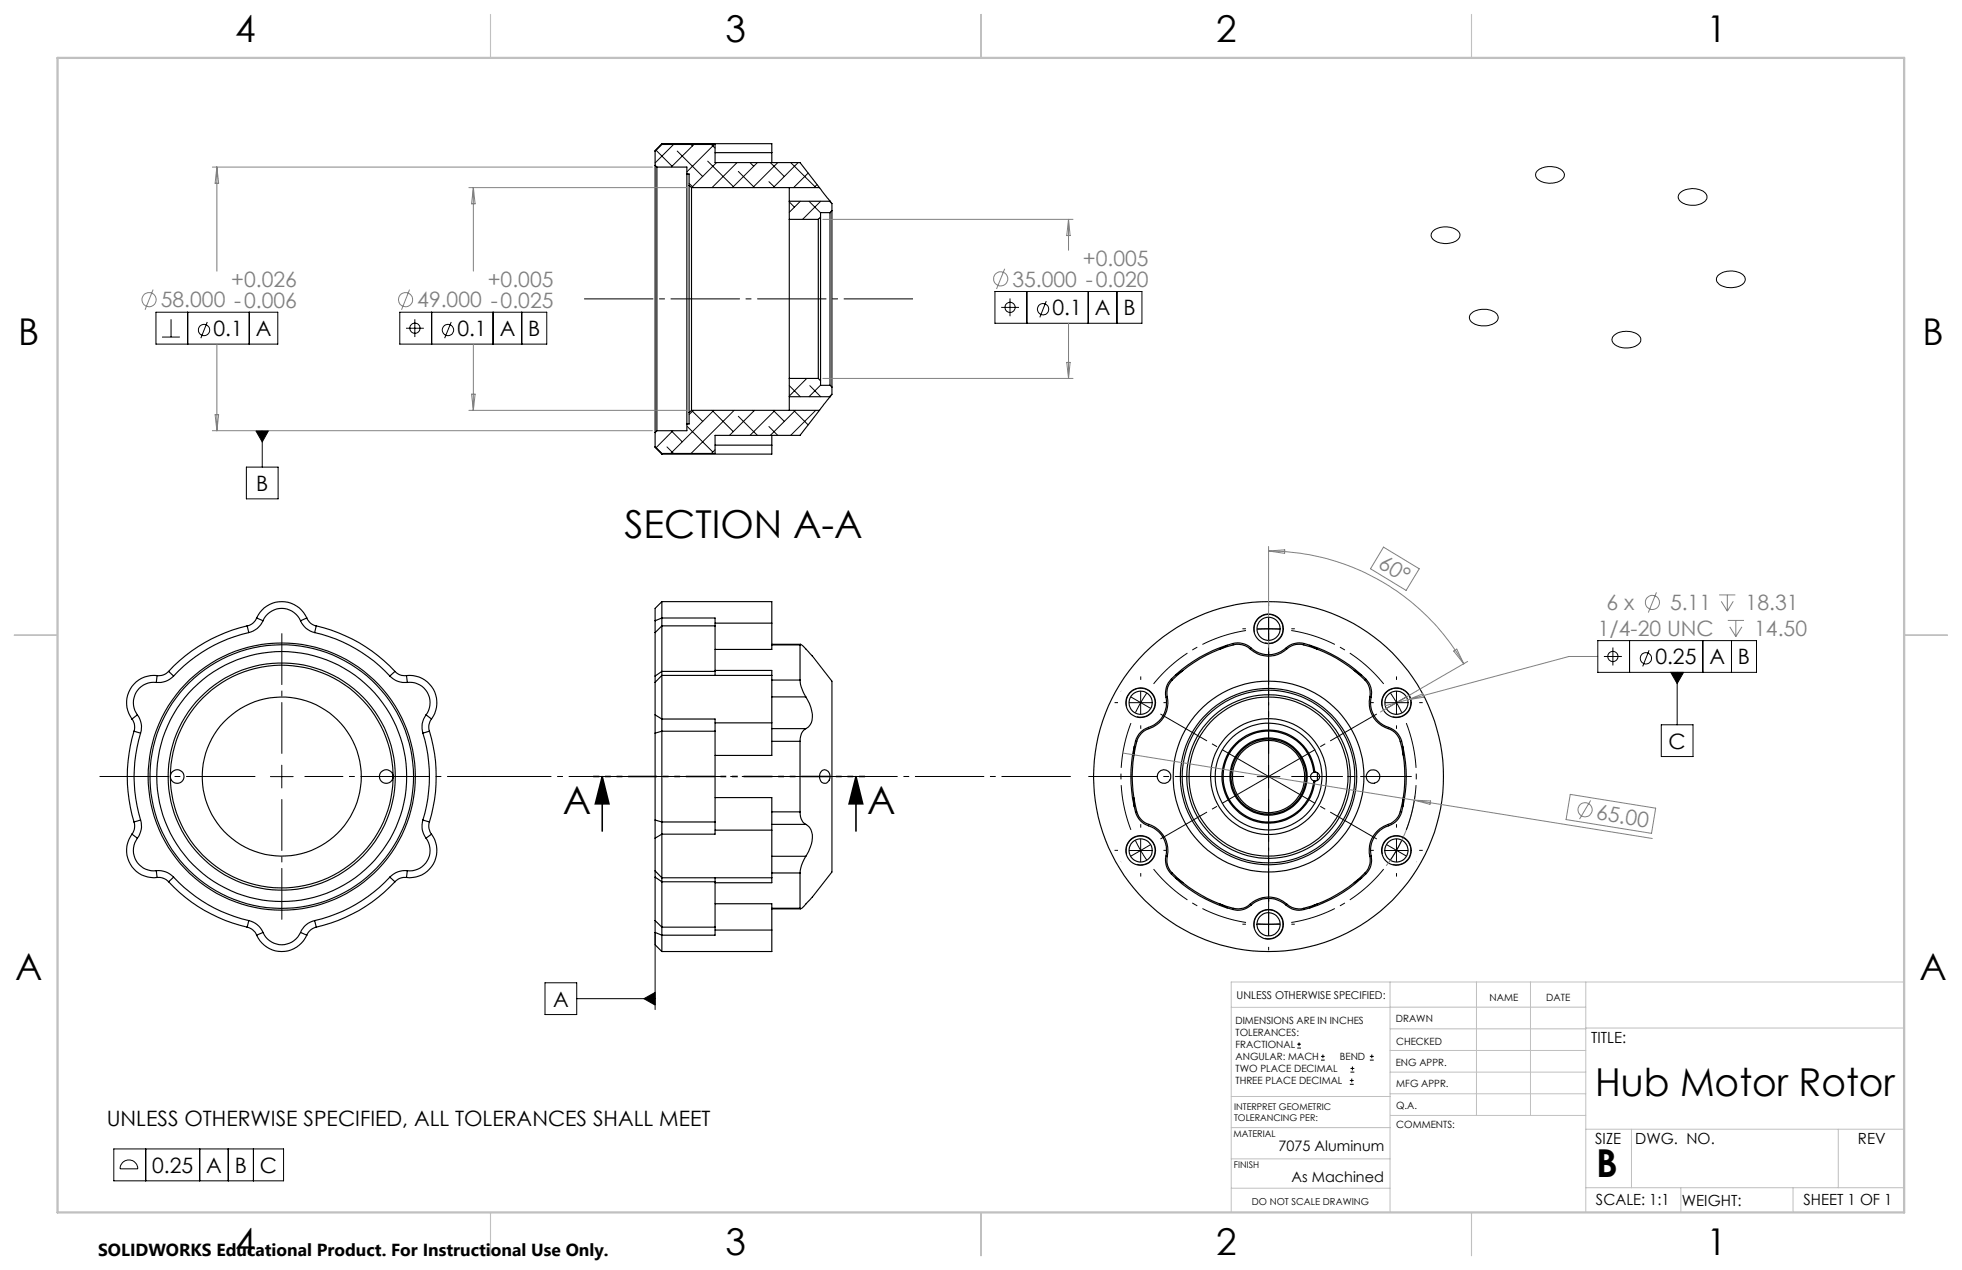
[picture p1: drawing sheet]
<svg xmlns="http://www.w3.org/2000/svg" width="432mm" height="279mm" viewBox="0 0 432 279" stroke-linecap="round" stroke-linejoin="round" font-family="sans-serif">
<g fill="none" stroke="#000" stroke-width=".25">
<path d="M144.2 36.4v58.8M144.2 33.3v3.1M144.2 36.4l.4 .4M144.6 36.8v58M144.6 36.8h6.6v1.5M145.7 31.6v.2M145.7 31.6h24.2v2M145.7 31.6l-1.5 1.7M145.7 31.8h11.7v4h18.7l4.2 5.5M145.7 31.8l-1.5 1.5M151.2 38.3v55M151.2 38.3h.5v2.5"/>
<path d="M157.4 33.6h12.5M169.9 33.6v2.2M151.7 40.8v50M151.7 40.8l.5 .5M152.2 41.3v49M152.2 41.3h28.1M173.7 41.3v3M173.7 48.3v35M173.7 44.3h9M173.7 44.3v4M173.7 48.3h6.4M180.1 48.3v35"/>
<path d="M180.3 41.3l2.4 3M180.6 47.8v36M180.6 47.8l-.5 .5M182.7 46.8v38M182.7 46.8h-2.1v1M182.7 44.3l.4 .5v1.6M183.1 46.4v38.8M183.1 46.4l-.4 .4M144.2 98.3l1.5 1.6M144.2 98.3l1.5 1.5M144.2 95.2v3.1M144.6 94.8l-.4 .4"/>
<path d="M145.7 99.8v.1M151.2 93.3v1.5h-6.6M151.7 90.8v2.5h-.5M152.2 90.3h28.1M152.2 90.3l-.5 .5M157.4 97.9h12.5M169.9 95.8v2.1M169.9 97.9v2h-24.2M173.7 87.3v3M173.7 87.3h9M173.7 83.3h6.4M173.7 83.3v4"/>
<path d="M180.1 83.3l.5 .5M180.3 90.3l-4.2 5.5h-18.7v4h-11.7M180.6 83.8v1h2.1M182.7 84.8l.4 .4M182.7 87.3l-2.4 3M183.1 85.2v1.6l-.4 .5M54.4 137.7a34 34 0 0 0-17.3 10M54.4 137.7l.4 1.5M54.8 139.2a32.3 32.3 0 0 0-16.6 9.5M56.5 136a6 6 0 0 1 5.5-3.6 6 6 0 0 1 5.5 3.6M56.5 136a2.79 2.79 0 0 1-2.1 1.7M56.5 136l1.4 .6"/>
<path d="M57.9 136.6a4.5 4.5 0 0 1 4.1-2.8 4.5 4.5 0 0 1 4.1 2.8M57.9 136.6a4.5 4.5 0 0 1-3.1 2.6M66.1 136.6a4.4 4.4 0 0 0 3.2 2.6M67.5 136a2.79 2.79 0 0 0 2.1 1.7M67.5 136l-1.4 .6M69.3 139.2a32.3 32.3 0 0 1 16.5 9.5M69.6 137.7a33.9 33.9 0 0 1 17.3 10M69.6 137.7l-.3 1.5M144.2 139.2v9.5M144.2 136.6v2.6M145.7 137.7v10M145.7 136v1.7"/>
<path d="M145.7 136h11.7v1.7M145.7 132.4v3.6M145.7 132.4h24.2v4.7M145.7 132.4l-1.5 1.4v2.8M145.7 137.7l-1.5 1.5M145.7 137.7h11.7M145.7 136l-1.5 .6M157.4 137.7v10M157.4 137.1h12.5M169.9 137.1v5.8h-12.5M29 158.2a2.87 2.87 0 0 1 .5 2.7M30.2 157.3a4.4 4.4 0 0 1 .7 4"/>
<path d="M30.2 157.3l-1.2 .9M34.4 150.1a4.5 4.5 0 0 0-4.4 2.2 4.5 4.5 0 0 0 .2 5M34.6 148.6a6 6 0 0 0-5.9 3 6 6 0 0 0 .3 6.6M34.6 148.6l-.2 1.5M37.1 147.7a2.89 2.89 0 0 1-2.5 .9M37.1 147.7l1.1 1M38.2 148.7a4.5 4.5 0 0 1-3.8 1.4M85.8 148.7a4.6 4.6 0 0 0 3.8 1.4M86.9 147.7a2.8 2.8 0 0 0 2.6 .9M86.9 147.7l-1.1 1M89.5 148.6a6 6 0 0 1 5.9 3 6 6 0 0 1-.4 6.6M89.5 148.6l.1 1.5"/>
<path d="M89.6 150.1a4.5 4.5 0 0 1 4.5 2.2 4.5 4.5 0 0 1-.3 5M93.8 157.3a4.4 4.4 0 0 0-.7 4M93.8 157.3l1.2 .9M95 158.2a2.87 2.87 0 0 0-.5 2.7M144.2 150.1v7.2M144.2 157.3v4M144.2 148.7v1.4M144.2 157.3l1.5 .9M145.7 148.6v9.6M145.7 158.2v2.7M145.7 158.2h11.7v2.7M145.7 147.7v.9"/>
<path d="M145.7 148.6h24.2M145.7 148.6l-1.5 1.5M145.7 147.7l-1.5 1M145.7 147.7h11.7M157.4 147.7v.9M157.4 147.5h12.5v1.1M157.4 159h12.5M169.9 148.6v10.4M169.9 159v7.2h-12.5M169.9 141.7h6.3M169.9 153.3h7.4M169.9 149.6h6.2"/>
<path d="M169.9 141.9h6.2M176.1 141.9l.1-.2 .5 .4 2.1 2.2 4.3 5.6v41.9l-4.3 5.6-2.3 2.4-.3 .2-.1-.2M176.1 149.6l.2 1.5 1 2.2M176.1 141.9v7.7M177.3 153.3a7 7 0 0 1 1.3 5.7 2.29 2.29 0 0 1-1.3 1.3M257.8 149.4a29.2 29.2 0 0 1 14.6-8l1.6 .3 .9 .5a5.9 5.9 0 0 0 8.6 0 5 5 0 0 1 5-.2 28.9 28.9 0 0 1 12.8 8.2l.4 1 .1 1.7a5.9 5.9 0 0 0 4.3 7.3 4.9 4.9 0 0 1 2.7 4.4 28 28 0 0 1-.8 15.1l-.6 .9-1.3 .9a5.9 5.9 0 0 0-4.3 7.3 4.8 4.8 0 0 1-2.4 4.6 28.5 28.5 0 0 1-13.4 6.9l-1.6-.3-.9-.5a6 6 0 0 0-8.6 0l-.9 .5-1.1 .2a12.6 12.6 0 0 1-6.1-1.7 26.9 26.9 0 0 1-9.7-7.1l-.4-.9-.2-1.7a5.9 5.9 0 0 0-4.2-7.3 4.9 4.9 0 0 1-2.7-4.4 28 28 0 0 1 .7-15.1l.7-.9 1.3-.9a5.9 5.9 0 0 0 4.2-7.3l.1-1.1 .3-1.1zM258 149.6a29.4 29.4 0 0 1 14-7.9 4 4 0 0 1 3.2 1.2 6.1 6.1 0 0 0 8.5-.5l.5-.3a5 5 0 0 1 4.3 .2 29.8 29.8 0 0 1 12.3 7.8 5.1 5.1 0 0 1 .5 4.2 6.1 6.1 0 0 0 4.7 6.2 4.7 4.7 0 0 1 2.5 4.1 29.4 29.4 0 0 1-.6 14.6 5 5 0 0 1-3.3 2.6 6.1 6.1 0 0 0-3 7.1l-.1 1.2a5 5 0 0 1-2.2 3 29.3 29.3 0 0 1-13 6.9 4.9 4.9 0 0 1-3.9-1.7 6.1 6.1 0 0 0-7.7 1 4.8 4.8 0 0 1-4.8 .1 29.8 29.8 0 0 1-12.3-7.8 4 4 0 0 1-.7-3.4 6.2 6.2 0 0 0-4.6-7l-.9-.6a4.9 4.9 0 0 1-1.6-3.5 29.8 29.8 0 0 1 .6-14.6 4.8 4.8 0 0 1 3.4-2.6 6.2 6.2 0 0 0 3-7.1v-.6a3.8 3.8 0 0 1 1.2-2.6zM260.3 147.5l-1.6 1M270.1 142l-1.7 .9M288.3 142l1.7 .9M298 147.5l1.7 1M29.5 160.9a34.4 34.4 0 0 0 0 19.9"/>
<path d="M29.5 160.9l1.4 .4M30.9 161.3a32.3 32.3 0 0 0 0 19.1M93.1 161.3a32.3 32.3 0 0 1 0 19.1M94.5 160.9a34.4 34.4 0 0 1 0 19.9M94.5 160.9l-1.4 .4M144.2 161.3v19.1M145.7 160.9v19.9M145.7 160.9h11.7M145.7 160.9l-1.5 .4M157.4 160.9v19.9M157.4 175.5h12.5v7.1M169.9 178.6h6.2"/>
<path d="M169.9 163.1h6.2M169.9 160.3h7.4M176.1 178.6l.2 1.5a1.97 1.97 0 0 0 1 1.3M176.1 163.1v15.5M177.3 160.3a2.92 2.92 0 0 0-1.2 2.8M180.9 169.5a1.36 1.36 0 0 1 1.6 .5 1.36 1.36 0 0 1 0 1.6 1.09 1.09 0 0 1-1.3 .7 1.09 1.09 0 0 1-.8-1.2 1.69 1.69 0 0 1 .5-1.6zM249.6 175.5v1.9M249.6 164.3v1.9M289.1 169.9a10 10 0 0 0-15.2-7.5 10 10 0 0 0 0 16.9 10 10 0 0 0 15.2-7.5M289.1 169.9a1 1 0 0 0-.7 1 1 1 0 0 0 .7 .9M289.1 171.8h.3M289.4 169.9a.99 .99 0 0 1 1 1 .99 .99 0 0 1-1 .9"/>
<path d="M289.4 169.9a10.3 10.3 0 0 0-15.6-7.8 10.3 10.3 0 0 0 0 17.5 10.3 10.3 0 0 0 15.6-7.8M289.4 169.9h-.3M289.9 170v1.7M308.8 164.3v1.9M308.8 175.5v1.9M29 183.5a6 6 0 0 0-.3 6.6 6 6 0 0 0 5.9 2.9M29 183.5l1.2 .9M29.5 180.8a2.87 2.87 0 0 1-.5 2.7M30.2 184.4a4.5 4.5 0 0 0-.2 4.9 4.5 4.5 0 0 0 4.4 2.3M30.9 180.4a4.3 4.3 0 0 1-.7 4M30.9 180.4l-1.4 .4M34.4 191.6a4.5 4.5 0 0 1 3.8 1.4"/>
<path d="M34.4 191.6l.2 1.4M34.6 193a3.1 3.1 0 0 1 2.5 1M37.1 194a33.6 33.6 0 0 0 17.3 10M38.2 193a32.3 32.3 0 0 0 16.6 9.5M38.2 193l-1.1 1M85.8 193a32.3 32.3 0 0 1-16.5 9.5M85.8 193l1.1 1M86.9 194a33.5 33.5 0 0 1-17.3 10M89.5 193a2.95 2.95 0 0 0-2.6 1M89.6 191.6a4.6 4.6 0 0 0-3.8 1.4M89.6 191.6l-.1 1.4M93.1 180.4a4.3 4.3 0 0 0 .7 4"/>
<path d="M93.1 180.4l1.4 .4M93.8 184.4a4.5 4.5 0 0 1 .3 4.9 4.5 4.5 0 0 1-4.5 2.3M94.5 180.8a2.87 2.87 0 0 0 .5 2.7M95 183.5a6 6 0 0 1 .4 6.6 6 6 0 0 1-5.9 2.9M95 183.5l-1.2 .9M144.2 184.4v7.2M144.2 180.4v4M144.2 191.6v1.4M144.2 193v9.5M144.2 191.6l1.5 1.5M144.2 180.4l1.5 .4M144.2 193l1.5 1"/>
<path d="M145.7 183.5v9.6M145.7 180.8v2.7M145.7 193.1v.9M145.7 194v10M145.7 193.1h24.2M145.7 183.5l-1.5 .9M145.7 180.8h11.7M145.7 194h11.7M157.4 180.8v2.7h-11.7M157.4 193.1v.9M157.4 194v10M157.4 198.8h12.5v5.8"/>
<path d="M157.4 182.6h12.5M169.9 182.6v10.5M169.9 193.1v1.1h-12.5M169.9 200h6.3M169.9 181.4h7.4M169.9 188.4h7.4M169.9 192.1h6.2M169.9 199.8h6.2M176.1 192.1v7.7M177.3 188.4l-.9 2-.3 1.7M177.3 181.4a3.6 3.6 0 0 1 1.3 4.3l-.7 1.7-.6 1M258.7 193.2l1.6 1"/>
<path d="M268.4 198.8l1.7 .9M290 198.8l-1.7 .9M299.7 193.2l-1.7 1M54.4 204a2.93 2.93 0 0 1 2.1 1.7M54.8 202.5a4.5 4.5 0 0 1 3.1 2.6M54.8 202.5l-.4 1.5M56.5 205.7a6 6 0 0 0 5.5 3.6 6 6 0 0 0 5.5-3.6M57.9 205.1a4.5 4.5 0 0 0 4.1 2.8 4.5 4.5 0 0 0 4.1-2.8M57.9 205.1l-1.4 .6M66.1 205.1l1.4 .6M69.3 202.5a4.4 4.4 0 0 0-3.2 2.6M69.3 202.5l.3 1.5"/>
<path d="M69.6 204a2.93 2.93 0 0 0-2.1 1.7M144.2 202.5v2.6M144.2 205.1v2.8l1.5 1.4M144.2 202.5l1.5 1.5M144.2 205.1l1.5 .6M145.7 204v1.7M145.7 205.7v3.6M145.7 204h11.7M157.4 204v1.7h-11.7M157.4 204.6h12.5M169.9 204.6v4.7h-24.2"/>
<circle cx="279.2" cy="138.3" r="2.55"/>
<circle cx="279.2" cy="138.4" r="3.3"/>
<circle cx="251" cy="154.6" r="2.55"/>
<circle cx="251.1" cy="154.6" r="3.3"/>
<circle cx="307.3" cy="154.6" r="3.3"/>
<circle cx="307.3" cy="154.6" r="2.55"/>
<circle cx="39" cy="170.8" r="1.49"/>
<circle cx="62" cy="170.8" r="24.5"/>
<circle cx="62" cy="170.9" r="29.4"/>
<circle cx="62" cy="170.9" r="27.5"/>
<circle cx="62" cy="170.9" r="25"/>
<circle cx="62" cy="170.9" r="17.5"/>
<circle cx="62" cy="170.9" r="29"/>
<circle cx="85" cy="170.9" r="1.49"/>
<circle cx="256.2" cy="170.8" r="1.49"/>
<circle cx="279.2" cy="170.8" r="38.5"/>
<circle cx="279.2" cy="170.8" r="21"/>
<circle cx="279.2" cy="170.8" r="19"/>
<circle cx="279.2" cy="170.9" r="12.8"/>
<circle cx="279.2" cy="170.8" r="17.5"/>
<circle cx="279.2" cy="170.9" r="18"/>
<circle cx="279.2" cy="170.8" r="11.7"/>
<circle cx="279.2" cy="170.9" r="7.9"/>
<circle cx="279.2" cy="170.9" r="19.4"/>
<circle cx="279.2" cy="170.8" r="8.3"/>
<circle cx="279.2" cy="170.8" r="8.5"/>
<circle cx="302.2" cy="170.8" r="1.5"/>
<circle cx="251" cy="187.1" r="2.55"/>
<circle cx="251" cy="187.1" r="3.3"/>
<circle cx="307.3" cy="187.1" r="3.3"/>
<circle cx="307.3" cy="187.1" r="2.56"/>
<circle cx="279.2" cy="203.4" r="2.56"/>
<circle cx="279.2" cy="203.3" r="3.3"/>
</g>
<g fill="none" stroke="#000" stroke-width=".22">
<path d="M144.4 33.1l3.5 3.5M148.2 31.8l-4 4M149 33.2l5.7 5.6M152.1 31.8l.3 .3M152.7 31.8l-5 5M155.8 35.5l5.6 5.6M156.6 31.8l.8 .8M157.2 31.8l-6 6M157.7 35.8l-5.5 5.5M162.2 35.8l-5.5 5.5M162.5 37.7l3.6 3.6M165.1 35.8l.8 .8"/>
<path d="M166.7 35.8l-5.5 5.5M169.2 40l1.4 1.3M169.5 35.8l3.1 3M171.2 35.8l-5.5 5.5M174 35.8l5.4 5.3M175.6 35.8l-5.4 5.5M177.9 38.1l-3.2 3.2M338.3 37.6a4.5 4.5 0 0 1 5.7 .1 1.4 1.4 0 0 1-1 2.2 4.2 4.2 0 0 1-5-1v-.6zM151.7 40.4l.9 .9M173.7 44.4l1.1 1.2M176.1 44.3l-2.4 2.4M178 44.3l2.6 2.5"/>
<path d="M179.8 40.6l-.7 .7M180.6 44.3l-4 4M182.7 44.4l.4 .4M183.1 46.3l-.5 .5M315.3 50.9a4.3 4.3 0 0 1 5.9 .4 1.79 1.79 0 0 1-1.8 2.1 3.9 3.9 0 0 1-4.3-1.2l-.1-.2a1.15 1.15 0 0 1 .3-1.1zM369.7 42.5a4.3 4.3 0 0 1 5.8 .2 1.45 1.45 0 0 1-1.1 2.1 4.3 4.3 0 0 1-4.9-.9 1.16 1.16 0 0 1 .2-1.4zM34.3 68.7h26.8v7h-26.8zM35.7 74.2h3.9M37.6 70.2v4M41.3 68.7v7M45.6 70.8l-1.4 3.6M54.9 68.7v7"/>
<path d="M88 68.7h32.3v7h-32.3zM89.4 72.2h3.9M91.3 70.2v4M95 68.7v7M99.3 70.8l-1.4 3.6M108.5 68.7v7M114.8 68.7v7M219 64.1h32.3v7h-32.3zM220.3 67.6h4M222.3 65.7v3.9M226 64.1v7M230.3 66.3l-1.5 3.5"/>
<path d="M239.5 64.1v7M245.8 64.1v7M323.7 69a4.6 4.6 0 0 1 5.8 .1 1.36 1.36 0 0 1-.9 2.1 4.3 4.3 0 0 1-5.1-.8l-.1-.7zM355.3 73.7a4.5 4.5 0 0 1 5.6 .4 1.48 1.48 0 0 1-1 2.1 4.3 4.3 0 0 1-5-.9 1.2 1.2 0 0 1 .4-1.6zM378 60.7a4.3 4.3 0 0 1 6 .3 1.68 1.68 0 0 1-1.6 2.1 4.2 4.2 0 0 1-4.5-1.1l-.1-.7zM56.3 94.8h2.8l-1.4 2.4zM57.7 94.8v8M146.8 98.3l1.4 1.5M147.7 94.8l2.4 2.4M148.1 94.8l-3.7 3.7M151.3 93.8l5.6 5.6M152.2 90.3l2.5 2.4"/>
<path d="M152.6 90.3l-.9 .9M156.7 90.3l4.7 4.7M157.1 90.3l-9.5 9.5M157.4 99l-.8 .8M161.6 90.3l-9.5 9.5M162.5 91.6l4.2 4.2M165.7 90.3l.2 .2M166.1 90.3l-5.6 5.5M169.2 93.8l2 2M170.2 90.3l2.4 2.4M170.6 90.3l-5.5 5.5M173.7 84.8l2.4 2.5"/>
<path d="M174.7 90.3l3.2 3.2M175 90.3l-5.5 5.5M177.6 83.3l-3.9 3.8M178.2 84.8l2.4 2.5M179.5 90.3l-5.5 5.5M180.6 84.7l-2.6 2.6M183.1 86.7l-.6 .6M54.2 102.8h7v6.9h-7zM276.1 139.2a3.2 3.2 0 0 1 2.8-4 3.2 3.2 0 0 1 3.5 3.4 3.2 3.2 0 0 1-4 2.8M276.7 138.4h5M279.2 135.9v5M248 155.4a3.2 3.2 0 0 1 2.7-4 3.2 3.2 0 0 1 3.5 3.4 3.2 3.2 0 0 1-4 2.9"/>
<path d="M248.5 154.6h5M251 152.1v5M304.3 155.4a3.2 3.2 0 0 1 2.8-4 3.2 3.2 0 0 1 3.4 3.5 3.2 3.2 0 0 1-4 2.8M304.8 154.6h5M307.3 152.1v5M351.6 140.9h35v7h-35zM353 144.4h3.9M355 142.5v3.9M358.6 140.9v7M362.9 143.1l-1.4 3.5M365.6 159.5h7v6.9h-7zM367.7 147.9h2.8l-1.4 2.5z"/>
<path d="M369.1 147.9v11.6M374.8 140.9v7M381.1 140.9v7M59.5 170.9h5M62 168.3v5.1M276.7 170.9h5M279.2 168.3v5.1M248 187.9a3.2 3.2 0 0 1 2.7-4 3.2 3.2 0 0 1 3.5 3.4 3.2 3.2 0 0 1-4 2.8M248.5 187.1h5M249.9 184.9l1.1 2.2M251 187.1l1.4 2.1M251 187.1l-2.1 1.2"/>
<path d="M251 184.6v5M253.2 185.8l-2.2 1.3M304.3 187.9a3.2 3.2 0 0 1 2.8-4 3.2 3.2 0 0 1 3.4 3.5 3.2 3.2 0 0 1-4 2.7M304.8 187.1h5M307.3 184.6v5M119.9 216.2h7v7h-7zM126.9 219.7h17.3M141.7 219.7l2.5-1.4v2.8zM144.2 205.1v17M276.1 204.2a3.2 3.2 0 0 1 2.8-4 3.2 3.2 0 0 1 3.4 3.4 3.2 3.2 0 0 1-3.9 2.8M276.7 203.3h5M279.2 200.8v5"/>
<path d="M285.5 230.6h.8M285.5 229.7h.8M285.9 229.3v.9M290.7 233.2h.8M290.7 232.4h.8M291.1 232v.8M297.1 238.5h.8M297.1 237.7h.8M297.2 235.9h.9M297.2 235.1h.9M297.5 237.3v.8M297.6 234.6v.9"/>
<path d="M301.5 233.2h.8M301.5 232.4h.8M301.9 232v.8M25 252.8h37.4v7h-37.4zM26.9 255.9a1.96 1.96 0 0 1 2.2-.6 1.96 1.96 0 0 1 1.2 1.8h-3.9l.2-.7zM32.1 252.8v7M44 252.8v7M50.2 252.8v7M55.8 252.8v7"/>
<circle cx="44.9" cy="72.6" r="1.24"/>
<circle cx="91.3" cy="72.2" r="1.13"/>
<circle cx="98.6" cy="72.6" r="1.25"/>
<circle cx="222.3" cy="67.6" r="1.12"/>
<circle cx="229.6" cy="68" r="1.25"/>
<circle cx="355" cy="144.4" r="1.12"/>
<circle cx="362.2" cy="144.8" r="1.24"/>
</g>
<g fill="none" stroke="#808080" stroke-width=".22">
<path d="M46.7 36.8h96.9M47.7 36.8v22.9M47.7 36.8l.4 3.5h-.8zM103.2 41.3h48M104.2 41.3v18.4M104.2 41.3l.4 3.5h-.8zM181.1 48.3h55M221.1 59.1l-1.8 4.5M235.2 48.3v6.8M235.2 48.3l.3 3.5h-.7zM33.7 63.7l-1.8 4.5M47.7 75.7v19.1"/>
<path d="M90.1 63.7l-1.7 4.5M104.2 75.7v14.6M234.8 79.7h.7l-.3 3.6zM235.2 71.1v12.2M46.7 94.8h96.9M47.3 91.2h.8l-.4 3.6zM103.2 90.3h48M103.8 86.7h.8l-.4 3.6zM181.1 83.3h55M279.2 121.2a49.7 49.7 0 0 1 43 24.8M279.2 120.2v22.2M279.2 121.2l3.6-.2-.1 .7z"/>
<path d="M304.5 120.4l7.8 4.7-2.8 4.8-7.9-4.8zM364.6 130.3l-1.8 4.5M378.4 130.9h3.5M378.8 132.3l1.4 2.1M380.2 130.9v3.5M380.3 136.5h3.5M380.7 137.9l1.3 2.2M381.5 132.3l-1.3 2.1M382 136.5v3.6M383.4 137.9l-1.4 2.2M309.8 154l-4.9 1.3M309.8 154l3.3-1.4 .2 .8z"/>
<path d="M319.9 143.2l.7-.4 1.6 3.2zM323 145.5l-19.2 11.1M351.6 144.4h-6.3l-35.5 9.6M247.1 165.7l116.5 18.8M311.3 176l3.6 .2-.2 .8zM311.4 175a31.6 31.6 0 0 1-6.3 15.5M345.6 174.8l18.8 3-.9 5.5-18.8-3zM350.1 176.1l-2.5 4.1"/>
<circle cx="32.8" cy="65.9" r="1.55"/>
<circle cx="89.3" cy="65.9" r="1.55"/>
<circle cx="220.2" cy="61.3" r="1.55"/>
<circle cx="363.7" cy="132.5" r="1.55"/>
<circle cx="348.8" cy="178.1" r="1.56"/>
</g>
<path d="M132.5 170.9l1.5 5.9h-3zM132.5 170.9v11.9M188.4 170.9l1.5 5.9h-3zM188.4 170.9v11.9" fill="none" stroke="#000" stroke-width=".35"/>
<g fill="none" stroke="#000" stroke-width=".22" stroke-dasharray="15.2 1.3 1.3 1.3" stroke-linecap="butt">
<path d="M274.2 138.3h-.8M279.2 138.3l-2.5 .1M279.2 138.3l2.5 .1M279.2 138.3v-2.5M279.2 138.3v2.5M279.2 133.3v-.7M284.2 138.3h.8M246.1 154.6h-.8M251.1 154.6l-1.2 2.2M251.1 154.6l1.3-2.1M251.1 154.6l-2.2-1.3M251.1 154.6l2.1 1.2"/>
<path d="M251.1 149.6v-.8M251.1 159.6v.7M256.1 154.6h.7M279.2 143.3v.8M302.3 154.6h-.7M307.3 154.6l-1.3-2.1M307.3 154.6l1.2 2.2M307.3 154.6l2.2-1.3M307.3 154.6l-2.1 1.2M307.3 149.6v-.8M307.3 159.6v.7M312.3 154.6h.8"/>
<path d="M246.1 187.1h-.8M251.1 182.1v-.8M251.1 192.1v.7M256.1 187.1h.7M279.2 198.3v-.7M302.3 187.1h-.7M307.3 187.1l1.2-2.2M307.3 187.1l-1.3 2.1M307.3 187.1l2.2 1.2M307.3 187.1l-2.1-1.3M307.3 182.1v-.8M307.3 192.1v.7"/>
<path d="M312.3 187.1h.8M274.2 203.3h-.8M279.2 203.3l2.5-.1M279.2 203.3l-2.5-.1M279.2 203.3v2.5M279.2 203.3v-2.5M279.2 208.3v.1M279.2 208.3v.8M284.2 203.3h.8"/>
</g>
<path d="M274.2 138.7a32.5 32.5 0 0 0-20.3 11.8M248.9 159.1a32.5 32.5 0 0 0 0 23.5M304.5 150.5a32.5 32.5 0 0 0-20.3-11.8M253.9 191.2a32.5 32.5 0 0 0 20.3 11.7M309.5 182.6a32.5 32.5 0 0 0 0-23.5M284.2 202.9a32.5 32.5 0 0 0 20.3-11.7" fill="none" stroke="#000" stroke-width=".22" stroke-dasharray="15.2 1.3 1.3 1.3" stroke-dashoffset="5.1" stroke-linecap="butt"/>
<path d="M62 165.8v-26.5M62 175.8v26.5M279.2 165.8v-26.5M279.2 175.8v26.5M284.2 170.8h26.5" fill="none" stroke="#000" stroke-width=".22" stroke-dasharray="15.2 1.3 1.3 1.3" stroke-dashoffset="3.9" stroke-linecap="butt"/>
<path d="M57 170.8h-35.9" fill="none" stroke="#000" stroke-width=".22" stroke-dasharray="15.2 1.3 1.3 1.3" stroke-dashoffset="-.8" stroke-linecap="butt"/>
<path d="M67 170.8h39.9" fill="none" stroke="#000" stroke-width=".22" stroke-dasharray="15.2 1.3 1.3 1.3" stroke-dashoffset="6.7" stroke-linecap="butt"/>
<path d="M127.3 65.8h74.9" fill="none" stroke="#000" stroke-width=".22" stroke-dasharray="15.2 1.3 1.3 1.3" stroke-dashoffset="-1.2" stroke-linecap="butt"/>
<path d="M105.2 170.8h131.4" fill="none" stroke="#000" stroke-width=".22" stroke-dasharray="15.2 1.3 1.3 1.3" stroke-dashoffset="-1" stroke-linecap="butt"/>
<path d="M190.4 170.8h-59.8" fill="none" stroke="#000" stroke-width=".35" stroke-dasharray="6.3 1.3 1.3 1.3 1.3 1.3" stroke-dashoffset="5" stroke-linecap="butt"/>
<path d="M255.4 157.1l23.8 13.7M279.2 143.3v27.5M303 157.1l-23.8 13.7M255.4 184.6l23.8-13.8M279.2 198.3v-27.5M303 184.6l-23.8-13.8" fill="none" stroke="#000" stroke-width=".22" stroke-dasharray="15.2 1.3 1.3 1.3" stroke-dashoffset="3.4" stroke-linecap="butt"/>
<path d="M274.2 170.8h-35.1" fill="none" stroke="#000" stroke-width=".22" stroke-dasharray="15.2 1.3 1.3 1.3" stroke-dashoffset="-.4" stroke-linecap="butt"/>
<g fill="none" stroke="#c0c0c0" stroke-width=".22">
<path d="M305.9 216v50.7M324.9 216v29.4M336.8 216v29.4M349 216v50.7M419.1 216h-148.1v50.7M271 221.6h34.9M305.9 231.1h43.1M305.9 226.3h43.1M305.9 221.6h43.1M305.9 235.9h43.1M349 226.2h70.1M271 255h34.9"/>
<path d="M271 248.1h35M271 241.2h35M305.9 240.6h43.1M306 245.4h43M349 248.4h70.1M359.1 248.4v12.9M404.6 248.4v12.9M271 261.4h34.9M349 261.3h70.1M369.9 261.3v5.4M394.6 261.3v5.4"/>
</g>
<path d="M107.9 3.2v9.5M215.9 3.2v9.5M323.8 3.2v9.5M3.1 139.7h9.6M419.1 139.7h9.5M107.9 266.7v9.6M215.9 266.7v9.6M323.8 266.7v9.6" fill="none" stroke="#c0c0c0" stroke-width=".25"/>
<path d="M12.7 12.7h406.4v254h-406.4z" fill="none" stroke="#c0c0c0" stroke-width=".5"/>
<g fill="#000">
<path d="M367.7 147.9h2.8l-1.4 2.5z"/>
<path d="M188.4 170.9l1.5 5.9h-3zM132.5 170.9l1.5 5.9h-3z"/>
<path d="M141.7 219.7l2.5 1.4v-2.8zM56.3 94.8h2.8l-1.4 2.4z"/>
</g>
<g font-size="8.5">
<text x="137.4" y="118.4">SECTION A-A</text>
<text x="123.8" y="179">A</text>
<text x="190.9" y="179">A</text>
<text x="351.1" y="241">Hub Motor Rotor</text>
<text x="351.3" y="259">B</text>
</g>
<g font-size="8.1">
<text x="51.7" y="9.3">4</text>
<text x="159.7" y="9.3">3</text>
<text x="267.6" y="9.3">2</text>
<text x="375.6" y="9.3">1</text>
<text x="4" y="76">B</text>
<text x="423.1" y="76">B</text>
<text x="3.3" y="215.7">A</text>
<text x="422.4" y="215.7">A</text>
<text x="51.7" y="276">4</text>
<text x="159.7" y="276">3</text>
<text x="267.6" y="276">2</text>
<text x="375.6" y="276">1</text>
</g>
<g font-size="4.7" fill="#808080">
<text x="238.3" y="58.6">+0.005</text>
<text x="50.9" y="63.1">+0.026</text>
<text x="107.4" y="63.1">+0.005</text>
<text x="222.8" y="63">35.000 -0.020</text>
<text x="35.4" y="67.6">58.000 -0.006</text>
<text x="91.8" y="67.6">49.000 -0.025</text>
<text x="303.1" y="124.8" transform="rotate(31 303.1 124.8)">60°</text>
<text x="353.6" y="134.2">6 x</text>
<text x="367.5" y="134.2">5.11</text>
<text x="384.2" y="134.2">18.31</text>
<text x="351.7" y="139.8">1/4-20 UNC</text>
<text x="386.1" y="139.8">14.50</text>
<text x="351.1" y="180.2" transform="rotate(9 351.1 180.2)">65.00</text>
</g>
<g font-size="4.7">
<text x="231.6" y="69.4">0.1</text>
<text x="240.9" y="69.4">A</text>
<text x="247.2" y="69.4">B</text>
<text x="47" y="73.9">0.1</text>
<text x="56.3" y="73.9">A</text>
<text x="100.7" y="73.9">0.1</text>
<text x="110" y="73.9">A</text>
<text x="116.3" y="73.9">B</text>
<text x="56.4" y="108">B</text>
<text x="364.3" y="146.2">0.25</text>
<text x="376.2" y="146.2">A</text>
<text x="382.5" y="146.2">B</text>
<text x="367.2" y="164.7">C</text>
<text x="121.7" y="221.5">A</text>
<text x="23.5" y="247.8">UNLESS OTHERWISE SPECIFIED, ALL TOLERANCES SHALL MEET</text>
<text x="33.5" y="258">0.25</text>
<text x="45.4" y="258">A</text>
<text x="51.7" y="258">B</text>
<text x="57.2" y="258">C</text>
</g>
<text font-size="3.8" x="21.6" y="276.3">SOLIDWORKS Educational Product. For Instructional Use Only.</text>
<g font-size="3.4">
<text x="350.2" y="229.5">TITLE:</text>
<text x="351.1" y="251.6">SIZE</text>
<text x="359.9" y="251.6">DWG. NO.</text>
<text x="408.9" y="251.7">REV</text>
<text x="351.2" y="265.2">SCALE: 1:1</text>
<text x="370.1" y="265.3">WEIGHT:</text>
<text x="396.9" y="265.2">SHEET 1 OF 1</text>
</g>
<g font-size="3.2">
<text x="281.4" y="253.3">7075 Aluminum</text>
<text x="284.2" y="260.1">As Machined</text>
</g>
<text font-size="2.4" x="272.2" y="219.7">UNLESS OTHERWISE SPECIFIED:</text>
<g font-size="2.2">
<text x="327.8" y="220.1">NAME</text>
<text x="340.3" y="220.2">DATE</text>
<text x="271.9" y="225.3">DIMENSIONS ARE IN INCHES</text>
<text x="271.9" y="227.9">TOLERANCES:</text>
<text x="307.2" y="224.9">DRAWN</text>
<text x="271.9" y="230.6">FRACTIONAL</text>
<text x="271.9" y="233.2">ANGULAR: MACH</text>
<text x="294.9" y="233.2">BEND</text>
<text x="307.3" y="229.8">CHECKED</text>
<text x="271.9" y="235.9">TWO PLACE DECIMAL</text>
<text x="271.9" y="238.5">THREE PLACE DECIMAL</text>
<text x="307.2" y="234.4">ENG APPR.</text>
<text x="307.3" y="239.2">MFG APPR.</text>
<text x="307.3" y="243.9">Q.A.</text>
<text x="307.3" y="248.1">COMMENTS:</text>
</g>
<text font-size="2.1" x="275.5" y="265.1">DO NOT SCALE DRAWING</text>
<g font-size="2">
<text x="271.6" y="244.1">INTERPRET GEOMETRIC</text>
<text x="271.5" y="250.2">MATERIAL</text>
<text x="271.6" y="246.6">TOLERANCING PER:</text>
<text x="271.5" y="257">FINISH</text>
</g>
</svg>
